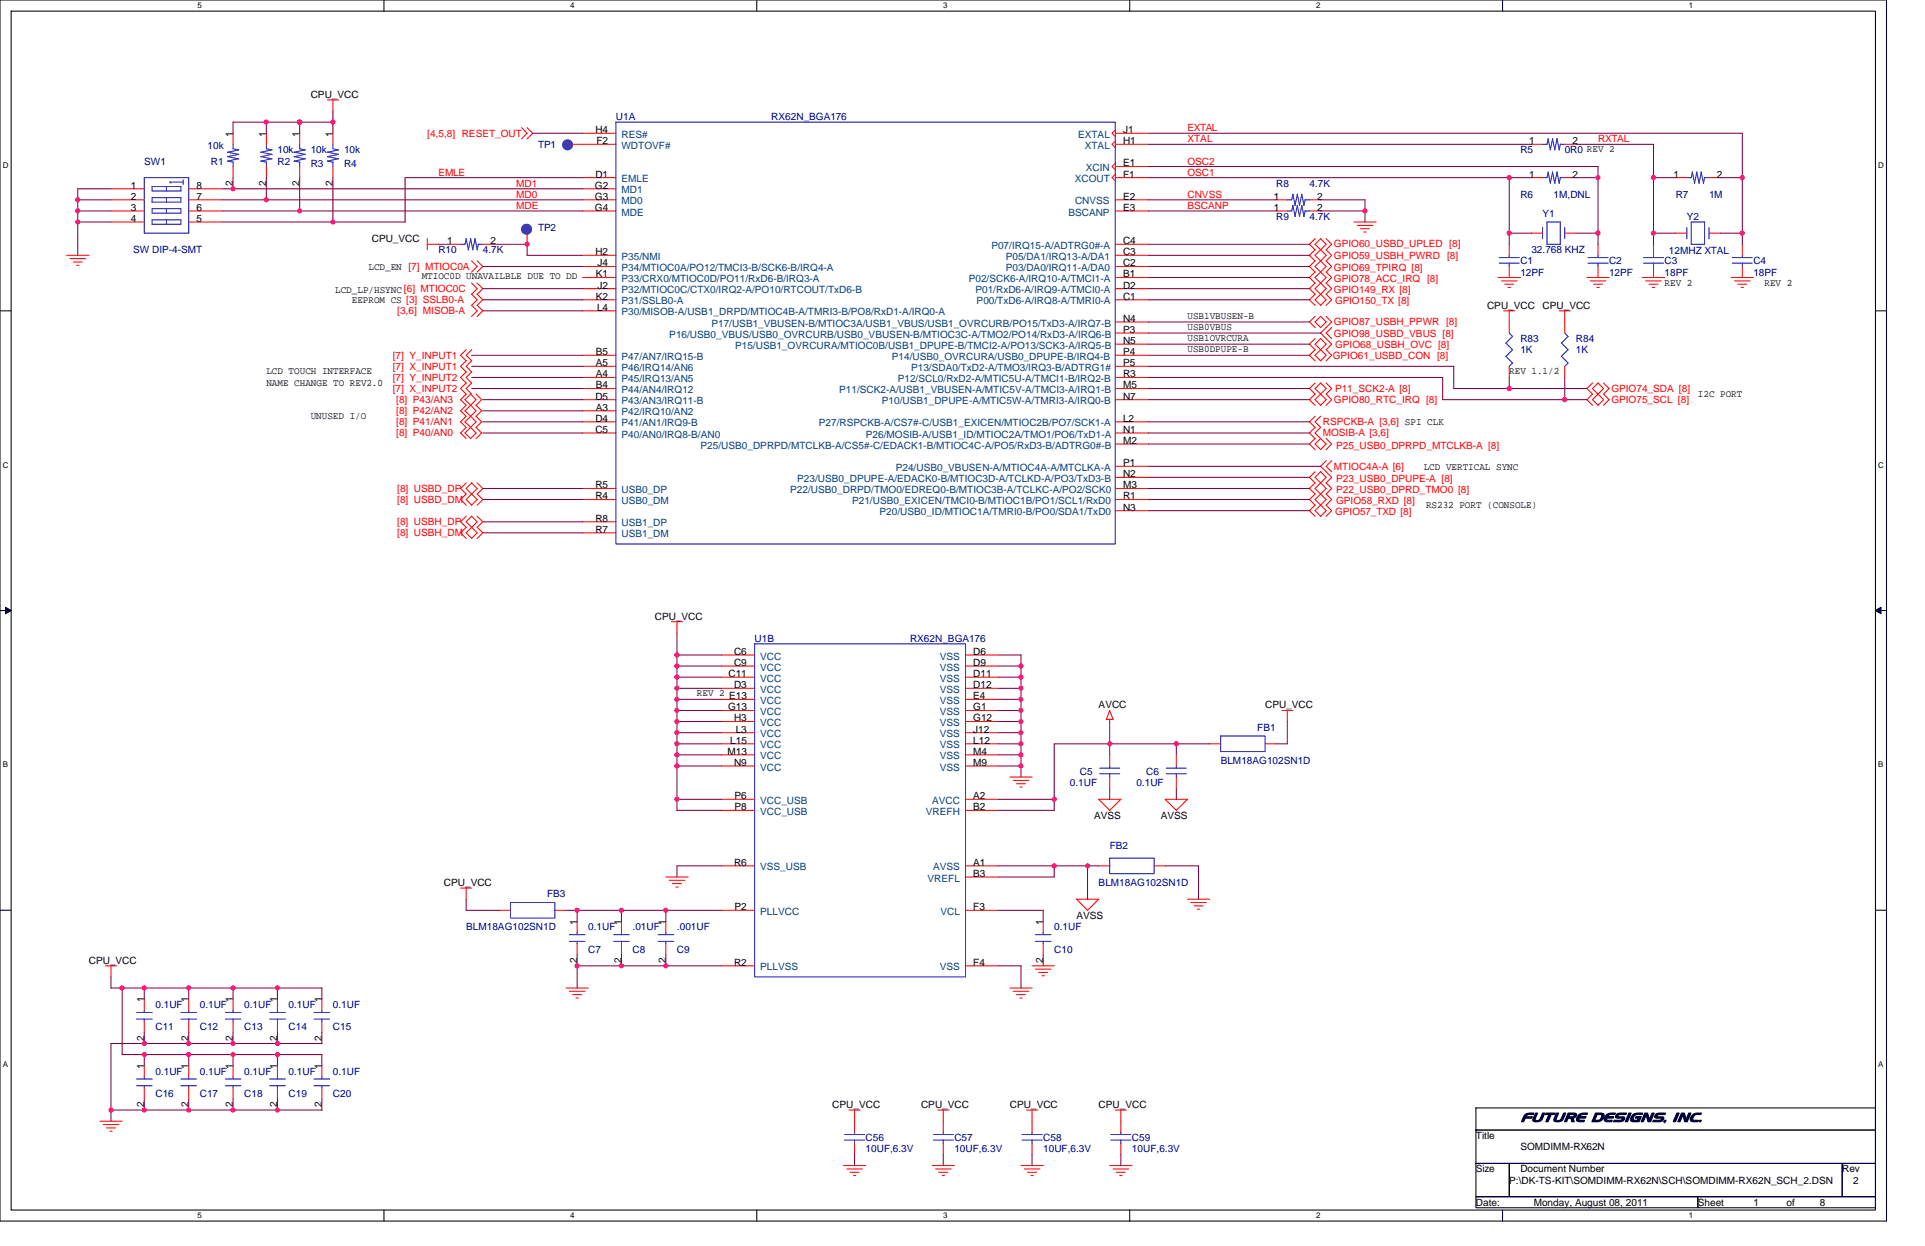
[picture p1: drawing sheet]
<svg xmlns="http://www.w3.org/2000/svg" width="432mm" height="279mm" viewBox="0 0 432 279" stroke-linecap="round" stroke-linejoin="round" font-family="sans-serif">
<path d="M0 0h423.2v273.8h-423.2zM2.5 2.5h418.2v268.8h-418.2z" fill="none" stroke="#000" stroke-width=".23"/>
<g fill="#fff">
<path d="M44.3 .3h1v1.9h-1z"/>
<path d="M44.3 271.6h1v2h-1z"/>
</g>
<path d="M86.1 0v2.5M86.1 271.3v2.5" fill="none" stroke="#000" stroke-width=".23"/>
<g fill="#fff">
<path d="M127.9 .3h1v1.9h-1z"/>
<path d="M127.9 271.6h1v2h-1z"/>
</g>
<path d="M169.8 0v2.5M169.8 271.3v2.5" fill="none" stroke="#000" stroke-width=".23"/>
<g fill="#fff">
<path d="M211.6 .3h1v1.9h-1z"/>
<path d="M211.6 271.6h1v2h-1z"/>
</g>
<path d="M253.4 0v2.5M253.4 271.3v2.5" fill="none" stroke="#000" stroke-width=".23"/>
<g fill="#fff">
<path d="M295.2 .3h1v1.9h-1z"/>
<path d="M295.2 271.6h1v2h-1z"/>
</g>
<path d="M337 0v2.5M337 271.3v2.5" fill="none" stroke="#000" stroke-width=".23"/>
<g fill="#fff">
<path d="M378.8 .3h1v1.9h-1z"/>
<path d="M378.8 271.6h1v2h-1z"/>
<path d="M.6 36.1h1.3v2h-1.3z"/>
<path d="M421.3 36.1h1.3v2h-1.3z"/>
<path d="M.6 103.3h1.3v2h-1.3z"/>
<path d="M421.3 103.3h1.3v2h-1.3z"/>
</g>
<path d="M0 69.7h2.5M420.7 69.7h2.5" fill="none" stroke="#000" stroke-width=".23"/>
<g fill="#fff">
<path d="M.6 170.5h1.2v2h-1.2z"/>
<path d="M421.3 170.5h1.2v2h-1.2z"/>
</g>
<path d="M0 136.9h2.5M420.7 136.9h2.5" fill="none" stroke="#000" stroke-width=".23"/>
<path d="M1.2 136.2l1.3 .7-1.3 .7zM420.7 136.9l1.2-.7v1.4z" fill="#000" stroke="#000" stroke-width=".22"/>
<g fill="#fff">
<path d="M.6 237.7h1.2v2h-1.2z"/>
<path d="M421.3 237.7h1.2v2h-1.2z"/>
</g>
<path d="M0 204.1h2.5M420.7 204.1h2.5M331.1 248.4h89.6v5h-89.6zM331.1 253.4h89.6v7.5h-89.6zM331.1 260.9h7.4v7.5h-7.4zM331.1 268.4h49.8v2.4h-49.8zM338.5 260.9h74.7v7.5h-74.7zM380.9 268.4h39.8v2.4h-39.8zM413.2 260.9h7.5v7.5h-7.5z" fill="none" stroke="#000" stroke-width=".23"/>
<g fill="none" stroke="#f00" stroke-width=".23">
<path d="M52.3 29.9v2.5M52.3 37.3v2.5M59.8 29.9v2.5M59.8 37.3v2.5M67.2 29.9v2.5M67.2 37.3v2.5M73.4 22.4h2.5M74.7 22.4v2.5M74.7 29.9v2.5M74.7 37.3v2.5M117 28.6l1.2 1.3-1.2 1.2M118.2 28.6l1.3 1.3-1.3 1.2"/>
<path d="M128.2 32.4h10M130.7 39.8h7.5M130.7 29.9h7.5M250.2 32.4h7.4M250.2 39.8h7.4M250.2 37.3h7.4M250.2 29.9h7.4M250.2 36.6l-.8 .7 .8 .8M250.2 39.1l-.8 .7 .8 .8M250.2 31.6l-.8 .8 .8 .7M250.2 29.1l-.8 .8 .8 .7M343.5 32.4h2.5"/>
<path d="M343.5 39.8h2.5M351 32.4h2.5M351 39.8h2.5M375.9 39.8h2.5M383.3 39.8h2.5M14.9 57.3h5M15.7 58h3.5M16.4 58.8h2M17.2 59.5h.5M24.9 49.8h7.5M24.9 47.3h7.5M24.9 42.3h7.5"/>
<path d="M24.9 44.8h7.5M42.3 49.8h7.5M42.3 47.3h7.5M42.3 42.3h7.5M42.3 44.8h7.5M95.8 54.8h2.6M95.8 53.5v2.5M100.8 54.8h2.5M105.8 58.5l1.2 1.3-1.2 1.2M107 58.5l1.3 1.3-1.3 1.2M108.3 54.8h2.5M118.2 52.3v2.5"/>
<path d="M130.7 57.3h7.5M130.7 47.3h7.5M130.7 42.3h7.5M130.7 44.8h7.5M130.7 59.8h7.5M250.2 57.3h7.4M250.2 54.8h7.4M250.2 47.3h7.4M250.2 44.8h7.4M250.2 59.8h7.4M286.3 47.3h2.5M286.3 44.8h2.5"/>
<path d="M293.7 47.3h2.5M293.7 44.8h2.5M295 56l-1.3 1.3 1.3 1.2M295 53.5l-1.3 1.3 1.3 1.2M295 58.5l-1.3 1.3 1.3 1.2M296.2 56l1.3 1.3-2.5 2.5 1.2 1.2M296.2 53.5l1.3 1.3-1.3 1.2M296.2 56l-1.2 1.3 2.5 2.5-1.3 1.2M296.2 53.5l-1.2 1.3 1.2 1.2M297.5 56l1.2 1.3-1.2 1.2M297.5 53.5l1.2 1.3-1.2 1.2M297.5 58.5l1.2 1.3-1.2 1.2"/>
<path d="M303.7 49.8h5M304.4 50.5h3.6M305.2 51.3h2M305.9 52h.6M338.5 54.8v2.5M338.5 59.8v2.4M343.5 52.3h2.5M351 52.3h2.5M358.5 54.8v2.5M358.5 59.8v2.4M370.9 54.8v2.5M370.9 59.8v2.4"/>
<path d="M375.9 52.3h2.5M383.3 52.3h2.5M390.8 54.8v2.5M390.8 59.8v2.4M104.6 78.4l-1.3 1.3 1.3 1.2M105.8 68.4l1.2 1.3-1.2 1.3M105.8 63.5l1.2 1.2-1.2 1.3M105.8 66l1.2 1.2-1.2 1.3M105.8 78.4l-1.2 1.3 1.2 1.2M107 68.4l1.3 1.3-1.3 1.3M107 63.5l1.3 1.2-1.3 1.3M107 66l1.3 1.2-1.3 1.3"/>
<path d="M130.7 62.2h7.5M130.7 69.7h7.5M130.7 79.7h7.5M130.7 67.2h7.5M130.7 64.7h7.5M250.2 62.2h7.4M250.2 79.7h7.4M250.2 67.2h7.4M250.2 64.7h7.4M250.2 72.2h7.4M250.2 77.2h7.4M250.2 74.7h7.4"/>
<path d="M295 61l-1.3 1.2 1.3 1.3-1.3 1.2 1.3 1.3M295 66l-1.3 1.2 1.3 1.3M295 70.9l-1.3 1.3 1.3 1.3M295 75.9l-1.3 1.3 1.3 1.2M295 78.4l-1.3 1.3 1.3 1.2M296.2 61l1.3 1.2-2.5 2.5 2.5 2.5-1.3 1.3M296.2 75.9l1.3 1.3-2.5 2.5 1.2 1.2M296.2 70.9l1.3 1.3-1.3 1.3M296.2 61l-1.2 1.2 2.5 2.5-2.5 2.5 1.2 1.3M296.2 75.9l-1.2 1.3 2.5 2.5-1.3 1.2M296.2 70.9l-1.2 1.3 1.2 1.3M297.5 61l1.2 1.2-1.2 1.3 1.2 1.2-1.2 1.3"/>
<path d="M297.5 66l1.2 1.2-1.2 1.3M297.5 75.9l1.2 1.3-1.2 1.2M297.5 70.9l1.2 1.3-1.2 1.3M297.5 78.4l1.2 1.3-1.2 1.2M297.5 73.4l-1.3 1.3 1.3 1.2M298.7 73.4l-1.2 1.3 1.2 1.2M336 62.2h5.1M336.8 63h3.5M337.3 69.7h2.5M337.5 63.7h2M338.3 64.5h.5M338.5 69.7v5"/>
<path d="M349.7 69.7h2.6M351 69.7v5M356 62.2h5M356.7 63h3.5M357.4 63.7h2.1M358.2 64.5h.5M368.4 62.2h5M369.1 63h3.6M369.9 63.7h2M370.6 64.5h.6M388.3 62.2h5M389.1 63h3.5"/>
<path d="M389.8 63.7h2M390.6 64.5h.5M103.3 97.1l1.3 1.2M103.3 94.6l1.3 1.2-1.3 1.3M103.3 92.1l1.3 1.2-1.3 1.3M103.3 89.6l1.3 1.3-1.3 1.2M104.3 94.6l1.3 1.2M104.3 92.1l1.3 1.2M104.3 89.6l1.3 1.3M104.6 85.9l-1.3 1.2 1.3 1.3-1.3 1.2M104.6 83.4l-1.3 1.2 1.3 1.3M104.6 80.9l-1.3 1.2 1.3 1.3"/>
<path d="M105.5 95.8l1.3 1.3-1.3 1.3-1.2-1.3M105.5 93.3l1.3 1.3-1.3 1.3M105.5 90.8l1.3 1.3-2.5 2.5M105.5 88.3l1.3 1.3-1.3 1.3M105.6 95.8l-1.3 1.3M105.6 90.9l-1.3 1.2M105.6 88.4l-1.3 1.2M105.8 83.4l-1.2 1.2 1.2 1.3M105.8 85.9l-1.2 1.2 1.2 1.3M105.8 80.9l-1.2 1.2 1.2 1.3M106.8 93.3l1.2 1.3-1.2 1.2 1.2 1.3-1.2 1.3M106.8 90.8l1.2 1.3-1.2 1.3"/>
<path d="M106.8 88.3l1.2 1.3-1.2 1.3M130.7 92.1h7.5M130.7 84.6h7.5M130.7 82.1h7.5M130.7 87.1h7.5M130.7 97.1h7.5M130.7 94.6h7.5M130.7 89.6h7.5M250.2 84.6h7.4M250.2 82.1h7.4M250.2 87.1h7.4M250.2 97.1h7.4"/>
<path d="M250.2 94.6h7.4M250.2 89.6h7.4M250.2 99.6h7.4M295 93.3l-1.3 1.3 1.3 1.2-1.3 1.3 1.3 1.3M295 85.9l-1.3 1.2 1.3 1.3M295 98.3l-1.3 1.3 1.3 1.2M295 88.3l-1.3 1.3 1.3 1.3M296.2 85.9l1.3 1.2-2.5 2.5 1.2 1.3M296.2 98.3l1.3 1.3-1.3 1.2M296.2 93.3l-1.2 1.3 1.2 1.2-1.2 1.3 1.2 1.3M296.2 85.9l-1.2 1.2 2.5 2.5-1.3 1.3M296.2 98.3l-1.2 1.3 1.2 1.2"/>
<path d="M297.5 85.9l1.2 1.2-1.2 1.3M297.5 98.3l1.2 1.3-1.2 1.2M297.5 88.3l1.2 1.3-1.2 1.3M338.5 82.1v2.5M351 82.1v2.5M357.2 88.3l-1.2 1.3 1.2 1.3M357.2 85.9l-1.2 1.2 1.2 1.3M358.4 85.9l1.3 1.2-2.5 2.5 1.3 1.3M358.5 85.9l-1.3 1.2 2.5 2.5-1.3 1.3M359.7 88.3l1.2 1.3-1.2 1.3M359.7 85.9l1.2 1.2-1.2 1.3M104.6 108.3l-1.3 1.2 1.3 1.3"/>
<path d="M104.6 115.7l-1.3 1.3 1.3 1.3M104.6 110.8l-1.3 1.2 1.3 1.3M104.6 118.2l-1.3 1.3 1.3 1.3M105.8 108.3l1.2 1.2-2.4 2.5 1.2 1.3M105.8 110.8l1.2 1.2-1.2 1.3M105.8 115.7l1.2 1.3-1.2 1.3M105.8 108.3l-1.2 1.2 1.2 1.3M105.8 115.7l-1.2 1.3 2.4 2.5-1.2 1.3M105.8 118.2l-1.2 1.3 1.2 1.3M107 108.3l1.3 1.2-1.3 1.3M107 110.8l1.3 1.2-1.3 1.3M107 115.7l1.3 1.3-1.3 1.3"/>
<path d="M107 118.2l1.3 1.3-1.3 1.3M130.7 109.5h7.5M130.7 112h7.5M130.7 119.5h7.5M130.7 117h7.5M250.2 109.5h7.4M250.2 107h7.4M250.2 114.5h7.4M250.2 104.6h7.4M250.2 112h7.4M295 105.8l-1.3 1.2 1.3 1.3-1.3 1.2 1.3 1.3M295 110.8l-1.3 1.2 1.3 1.3"/>
<path d="M295 113.2l-1.3 1.3 1.3 1.3M296.2 105.8l1.3 1.2-2.5 2.5 1.2 1.3M296.2 110.8l1.3 1.2-2.5 2.5 1.2 1.3M296.2 105.8l-1.2 1.2 2.5 2.5-1.3 1.3M296.2 110.8l-1.2 1.2 2.5 2.5-1.3 1.3M297.5 110.8l1.2 1.2-1.2 1.3M297.5 105.8l1.2 1.2-1.2 1.3 1.2 1.2-1.2 1.3M297.5 113.2l1.2 1.3-1.2 1.3M297.5 103.3l-1.3 1.3 1.3 1.2M298.7 103.3l-1.2 1.3 1.2 1.2M150.6 139.4h2.5M151.8 139.4v2.5"/>
<path d="M161.8 159.3h7.5M161.8 146.9h7.5M161.8 149.4h7.5M161.8 151.8h7.5M161.8 154.3h7.5M161.8 156.8h7.5M216.6 159.3h7.4M216.6 146.9h7.4M216.6 149.4h7.4M216.6 151.8h7.4M216.6 154.3h7.4M216.6 156.8h7.4"/>
<path d="M248.9 159.3l.8 2M248.9 159.3l-.7 2M287.5 159.3h2.5M288.8 159.3v2.5M161.8 179.2h7.5M161.8 166.8h7.5M161.8 161.8h7.5M161.8 164.3h7.5M161.8 169.3h7.5M161.8 171.8h7.5M216.6 179.2h7.4M216.6 166.8h7.4"/>
<path d="M216.6 161.8h7.4M216.6 164.3h7.4M216.6 169.3h7.4M216.6 171.8h7.4M226.5 174.2h5M227.3 175h3.5M228 175.7h2M228.8 176.5h.5M246.4 179.2h5M246.4 179.2l2.5 2.5M248.2 161.3h1.5M248.9 161.3v.5"/>
<path d="M248.9 169.3v2.5M248.9 174.2v2.5M251.4 179.2l-2.5 2.5M261.3 179.2h5.1l-2.5 2.5M261.4 179.2l2.5 2.5M263.9 169.3v2.5M263.9 174.2v2.5M271.3 166.8h2.5M283.8 166.8h2.5M103.3 199.1h2.5M104.6 199.1v2.6M149.4 196.7h5"/>
<path d="M150.1 197.4h3.5M150.8 198.1h2M151.6 198.9h.5M161.8 194.2h7.5M161.8 181.7h7.5M216.6 196.7h7.4M216.6 194.2h7.4M216.6 181.7h7.4M246.4 194.2h2.5M258.9 194.2h2.5M23.7 216.6h2.5M24.9 216.6v2.5"/>
<path d="M112 204.1h2.5M124.5 204.1h2.5M129.5 206.6v2.5M129.5 211.6v2.5M139.4 206.6v2.5M139.4 211.6v2.5M149.4 206.6v2.5M149.4 211.6v2.5M161.8 216.6h7.5M161.8 204.1h7.5M216.6 216.6h7.4M216.6 204.1h7.4"/>
<path d="M231.5 216.6h5M232.2 217.3h3.6M233 218.1h2M233.7 218.8h.6M234 206.6v2.5M234 211.6v2.5M241.4 201.6l2.5 2.5M241.5 201.6h5l-2.6 2.6M266.4 201.6h5M267.1 202.4h3.5M267.8 203.1h2M268.6 203.9h.5"/>
<path d="M32.4 224v2.5M32.4 229v2.5M32.4 239v2.5M42.3 224v2.5M42.3 229v2.5M42.3 239v2.5M52.3 224v2.5M52.3 229v2.5M52.3 239v2.5M62.2 224v2.5M62.2 229v2.5M62.2 239v2.5"/>
<path d="M72.2 224v2.5M72.2 229v2.5M72.2 239v2.5M127 221.6h5M127.7 222.3h3.5M128.4 223h2.1M129.2 223.8h.5M226.5 221.6h5M227.3 222.3h3.5M228 223h2M228.8 223.8h.5M22.4 251.4h5"/>
<path d="M23.2 252.2h3.5M23.9 252.9h2M24.7 253.7h.5M32.4 243.9v2.5M42.3 243.9v2.5M52.3 243.9v2.5M62.2 243.9v2.5M72.2 243.9v2.5M190.4 248.9h2.5M191.7 248.9v5M191.7 256.4v2.5M210.4 248.9h2.5"/>
<path d="M211.6 248.9v5M211.6 256.4v2.5M230.3 248.9h2.5M231.5 256.4v2.5M231.5 248.9v5M250.2 248.9h2.5M251.4 248.9v5M251.4 256.4v2.5M189.2 261.4h5M189.9 262.1h3.5M190.7 262.9h2M191.4 263.6h.5"/>
<path d="M209.1 261.4h5M209.8 262.1h3.6M210.6 262.9h2M211.3 263.6h.6M229 261.4h5M229.8 262.1h3.5M230.5 262.9h2M231.2 263.6h.6M248.9 261.4h5M249.7 262.1h3.5M250.4 262.9h2M251.2 263.6h.5"/>
</g>
<g fill="none" stroke="#00f" stroke-width=".23">
<path d="M51 34.1l2.6 .5M51 35.1l2.6 .5-2.6 .5 1.3 .3M52.3 32.3v1.1l1.3 .2M52.3 36.3v1M53.5 33.6l-2.5 .5M53.5 34.6l-2.5 .5M58.5 34.1l2.5 .5M58.5 35.1l2.5 .5-2.5 .5 1.3 .2v1M59.8 32.3v1.1l1.2 .2M61 33.6l-2.5 .5M61 34.6l-2.5 .5M66 34.1l2.5 .5"/>
<path d="M66 36.1l1.2 .2v1M66 35.1l2.5 .5-2.5 .5M67.2 32.3v1.1l1.3 .2M68.5 33.6l-2.5 .5M68.5 34.6l-2.5 .5M73.4 34.1l2.5 .5M73.4 36.1l1.3 .2v1M73.4 35.1l2.5 .5-2.5 .5M74.7 32.3v1.1l1.2 .2M75.9 33.6l-2.5 .5M75.9 34.6l-2.5 .5M138.2 27.4h112v94.6h-112z"/>
<path d="M347.3 31.1l.5 2.5M347.3 38.6l.5 2.5M347.3 31.1l-.3 1.3h-1M347.3 38.6l-.3 1.2h-1M348.3 31.1l.5 2.5M348.3 38.6l.4 2.5 .6-2.5 .5 2.5 .2-1.3M348.3 31.1l-.6 2.5M348.3 38.6l-.6 2.5M349.2 31.1l.6 2.5M349.3 31.1l-.6 2.5M350 32.4h1M350 39.8h1"/>
<path d="M350 32.3l-.3 1.3M379.6 38.6l.5 2.5M379.6 38.6l-.2 1.2h-1M382.3 39.8h1M382.4 39.8l-.3 1.3-.5-2.5-.5 2.5-.5-2.5-.5 2.5M32.4 52.3h9.9v-12.5h-9.9v12.5M34.1 41.8v1h6.5v-1h-6.5M34.1 44.3h6.5v1h-6.5zM34.1 46.8h6.5v1M34.1 49.3h6.5v1h-6.5zM34.1 46.8v1h6.5M37.3 41.8v1"/>
<path d="M37.3 44.3v1M37.3 46.8v1M37.3 49.3v1M41.1 40.3v1.1M41.1 40.8h-3l.2 .3M104.6 53.5l.5 2.5M104.6 53.5l-.3 1.3h-1M105.6 53.5l-.5 2.5M106.6 53.5l.4 2.5 .3-1.2M106.6 53.5l-.6 2.5-.4-2.5M107.3 54.8h1M290 46.1l.5 2.5"/>
<path d="M290 43.6l.5 2.5M290 46l-.2 1.3h-1.1M290 43.5l-.2 1.3h-1.1M291 46.1l.5 2.5 .5-2.6 .5 2.6 .3-1.3M291 43.6l.5 2.5M291 46l-.5 2.6M291 43.5l-.5 2.6M292 43.6l.5 2.5M292 43.5l-.5 2.6M292.7 47.3h1M292.7 44.8h1M292.8 44.8l-.3 1.3"/>
<path d="M336.3 59h4.5M336.3 57.8h4.5M338.5 57.3v.5M338.5 59v.8M346 51v2.5M350 49.8h-3v5h3M350 49.8v5M351 51v2.5M356.2 59h4.5M356.2 57.8h4.5M358.5 57.3v.5M358.5 59v.8"/>
<path d="M368.7 59h4.5M368.7 57.8h4.5M370.9 57.3v.5M370.9 59v.8M378.4 51v2.6M382.4 49.8h-3v5h3M382.4 49.8v5M383.3 51v2.6M388.6 59h4.5M388.6 57.8h4.5M390.8 57.3v.5M390.8 59v.8"/>
<path d="M337.8 76.9l1.5 1.5M337.8 79.9l1.5 1.5M338.5 74.7l.8 .8M339.3 75.4l-1.5 1.5M339.3 78.4l-1.5 1.5M350.2 76.9l1.5 1.5M350.2 79.9l1.5 1.5-.7 .8M351 74.7l.7 .8M351.7 75.4l-1.5 1.5M351.7 78.4l-1.5 1.5M339.3 81.4l-.8 .8M169.3 144.4h47.3v74.7h-47.3z"/>
<path d="M246.7 173.5h4.5M246.7 172.3h4.5M248.9 171.8v.5M248.9 173.5v.7M261.6 173.5h4.5M261.6 172.3h4.5M263.9 171.8v.5M263.9 173.5v.7M273.8 165h10v3.5h-10zM248.9 192.4h10v3.5h-10zM114.5 202.4h10v3.5h-10zM127.7 209.6h3.5"/>
<path d="M127.7 211.1h3.5M129.5 209.1v.5M129.5 211.1v.5M137.7 209.6h3.5M137.7 211.1h3.5M139.4 209.1v.5M139.4 211.1v.5M147.6 209.6h3.5M147.6 211.1h3.5M149.4 209.1v.5M149.4 211.1v.5M232.2 209.6h3.6"/>
<path d="M232.2 211.1h3.6M234 209.1v.5M234 211.1v.5M30.6 227h3.5M30.6 228.5h3.5M32.4 226.5v.5M32.4 228.5v.5M40.6 227h3.5M40.6 228.5h3.5M42.3 226.5v.5M42.3 228.5v.5M50.5 227h3.5"/>
<path d="M50.5 228.5h3.5M52.3 226.5v.5M52.3 228.5v.5M60.5 227h3.5M60.5 228.5h3.5M62.2 226.5v.5M62.2 228.5v.5M70.4 227h3.6M70.4 228.5h3.6M72.2 226.5v.5M72.2 228.5v.5M30.6 242h3.5"/>
<path d="M30.6 243.5h3.5M32.4 241.4v.6M32.4 243.4v.5M40.6 242h3.5M40.6 243.5h3.5M42.3 241.4v.6M42.3 243.4v.5M50.5 242h3.5M50.5 243.5h3.5M52.3 241.4v.6M52.3 243.4v.5M60.5 242h3.5"/>
<path d="M60.5 243.5h3.5M62.2 241.4v.6M62.2 243.4v.5M70.4 242h3.6M70.4 243.5h3.6M72.2 241.4v.6M72.2 243.4v.5M189.4 255.7h4.5M189.4 254.4h4.5M191.7 253.9v.5M191.7 255.6v.8M209.4 255.7h4.4"/>
<path d="M209.4 254.4h4.4M211.6 253.9v.5M211.6 255.6v.8M229.3 255.7h4.5M229.3 254.4h4.5M231.5 253.9v.5M231.5 255.6v.8M249.2 255.7h4.5M249.2 254.4h4.5M251.4 253.9v.5M251.4 255.6v.8"/>
</g>
<g fill="#00f" stroke="#00f" stroke-width=".74">
<circle cx="118.1" cy="51.4" r=".86"/>
<circle cx="127.3" cy="32.5" r=".86"/>
</g>
<g fill="none" stroke="#800040" stroke-width=".23">
<path d="M52.3 39.8v2.6M59.8 39.8v5M59.8 27.4v2.5M67.2 39.8v7.5M67.2 27.4v2.5M74.7 39.8v10M74.7 24.9v5M74.7 27.4h-22.4v2.5M119.5 29.9h11.2M130.7 39.8h-39.8v10M257.6 37.3h100.9M257.6 32.4h85.9"/>
<path d="M257.6 29.9h133.2M338.5 39.8v15M343.5 39.8h-85.9M353.5 32.4h17.4v22.4M353.5 39.8h5M358.5 37.3v17.5M370.9 39.8h5M385.8 39.8h5M390.8 29.9v24.9M17.4 49.8h7.5M17.4 47.3h7.5M17.4 44.8h7.5"/>
<path d="M24.9 42.3h-7.5v15M90.9 49.8h-41.1M98.3 54.8h2.5M108.3 59.8h22.4M110.8 54.8h7.5M118.2 54.8v2.5h12.5M130.7 47.3h-80.9M130.7 42.3h-80.9M130.7 44.8h-80.9M257.6 47.3h28.7M257.6 54.8h36.2M257.6 44.8h28.7"/>
<path d="M257.6 59.8h36.2M257.6 57.3h36.2M296.2 44.8h10v5M296.2 47.3h10M338.5 52.3h5M353.5 52.3h5M370.9 52.3h5M385.8 52.3h5M105.8 79.7h24.9M108.3 67.2h22.4M108.3 64.7h22.4M108.3 69.7h22.4"/>
<path d="M257.6 64.7h36.2M257.6 67.2h36.2M257.6 74.7h38.6M257.6 79.7h36.2M257.6 62.2h36.2M257.6 77.2h36.2M257.6 72.2h36.2M105.8 87.1h24.9M105.8 84.6h24.9M105.8 82.1h24.9M108.3 97.1h22.4M108.3 94.6h22.4"/>
<path d="M108.3 92.1h22.4M108.3 89.6h22.4M257.6 84.6h66v5M257.6 99.6h36.2M257.6 97.1h36.2M257.6 87.1h36.2M257.6 89.6h36.2M257.6 94.6h36.2M257.6 82.1h68.5v5h29.9M323.6 89.6h32.4M338.5 84.6v2.5M351 84.6v5"/>
<path d="M108.3 112h22.4M108.3 119.5h22.4M108.3 117h22.4M108.3 109.5h22.4M257.6 112h36.2M257.6 104.6h38.6M257.6 109.5h36.2M257.6 107h36.2M257.6 114.5h36.2M151.8 146.9h10M151.8 159.3h10M151.8 156.8h10"/>
<path d="M151.8 141.9v39.8M151.8 151.8h10M151.8 149.4h10M151.8 154.3h10M224 149.4h5M224 159.3h5M224 156.8h5M224 151.8h5M224 146.9h5v27.4M224 154.3h5M151.8 171.8h10M151.8 166.8h10"/>
<path d="M151.8 179.2h10M151.8 164.3h10M151.8 161.8h10M151.8 169.3h10M224 166.8h5M224 169.3h5M224 179.2h12.5M224 164.3h5M224 171.8h5M224 161.8h5M248.9 161.8v7.5M248.9 176.7v2.6"/>
<path d="M263.9 166.8v2.5M263.9 176.7v2.6M271.4 166.8h-34.9v14.9M286.3 166.8h2.5M288.8 161.8v5M151.8 181.7h10M161.8 194.2h-10v2.5M224 181.7h12.5M224 194.2h22.5M236.5 194.2v2.5h-12.5M243.9 194.2v7.5M261.4 194.2h7.4v7.5"/>
<path d="M24.9 219.1v2.5h47.3M104.6 201.6v2.6M104.6 204.1h7.4M127 204.1h34.8M129.5 216.6h32.3M129.5 204.1v2.5M129.5 214.1v7.5M139.4 204.1v2.5M139.4 214.1v2.5M149.4 214.1v2.5M149.4 204.1v2.5M224 204.1h10v2.5"/>
<path d="M224 216.6h5v5M234 214.1v2.5M27.4 221.6v14.9h44.8M32.4 231.5v2.5M32.4 236.5v2.5M32.4 221.6v2.4M42.3 236.5v2.5M42.3 231.5v2.5M42.3 221.6v2.4M52.3 221.6v2.4M52.3 236.5v2.5M52.3 231.5v2.5"/>
<path d="M62.2 221.6v2.4M62.2 236.5v2.5M62.2 231.5v2.5M72.2 236.5v2.5M72.2 221.6v2.4M72.2 231.5v2.5M72.2 234h-47.3v17.4M24.9 248.9h47.3M32.4 246.4v2.5M42.3 246.4v2.5M52.3 246.4v2.5M62.2 246.4v2.5"/>
<path d="M72.2 246.4v2.5M191.7 258.9v2.5M211.6 258.9v2.5M231.5 258.9v2.5M251.4 258.9v2.5"/>
</g>
<g fill="#f0f" stroke="#f0f" stroke-width=".23">
<circle cx="52.3" cy="248.9" r=".49"/>
<circle cx="27.4" cy="221.5" r=".49"/>
<circle cx="248.9" cy="166.8" r=".49"/>
<circle cx="263.9" cy="166.8" r=".49"/>
<circle cx="151.8" cy="146.9" r=".49"/>
<circle cx="151.8" cy="149.3" r=".49"/>
<circle cx="151.8" cy="156.8" r=".49"/>
<circle cx="229" cy="149.3" r=".49"/>
<circle cx="243.9" cy="194.2" r=".49"/>
<circle cx="236.5" cy="194.2" r=".49"/>
<circle cx="129.4" cy="204.1" r=".49"/>
<circle cx="149.4" cy="204.1" r=".49"/>
<circle cx="139.4" cy="204.1" r=".49"/>
<circle cx="17.4" cy="44.8" r=".49"/>
<circle cx="306.2" cy="47.3" r=".49"/>
<circle cx="151.8" cy="154.3" r=".49"/>
<circle cx="151.8" cy="169.3" r=".49"/>
<circle cx="236.5" cy="179.2" r=".49"/>
<circle cx="229" cy="154.3" r=".49"/>
<circle cx="229" cy="164.3" r=".49"/>
<circle cx="52.3" cy="236.5" r=".49"/>
<circle cx="62.2" cy="221.5" r=".49"/>
<circle cx="229" cy="171.7" r=".49"/>
<circle cx="370.9" cy="52.3" r=".49"/>
<circle cx="229" cy="159.3" r=".49"/>
<circle cx="149.4" cy="216.6" r=".49"/>
<circle cx="229" cy="169.3" r=".49"/>
<circle cx="370.9" cy="39.8" r=".49"/>
<circle cx="229" cy="161.8" r=".49"/>
<circle cx="24.9" cy="248.9" r=".49"/>
<circle cx="229" cy="151.8" r=".49"/>
<circle cx="62.2" cy="234" r=".49"/>
<circle cx="17.4" cy="47.3" r=".49"/>
<circle cx="17.4" cy="49.8" r=".49"/>
<circle cx="32.4" cy="248.9" r=".49"/>
<circle cx="42.3" cy="248.9" r=".49"/>
<circle cx="52.3" cy="234" r=".49"/>
<circle cx="42.3" cy="234" r=".49"/>
<circle cx="229" cy="166.8" r=".49"/>
<circle cx="62.2" cy="248.9" r=".49"/>
<circle cx="229" cy="156.8" r=".49"/>
<circle cx="129.4" cy="216.6" r=".49"/>
<circle cx="139.4" cy="216.6" r=".49"/>
<circle cx="32.4" cy="234" r=".49"/>
<circle cx="358.4" cy="52.3" r=".49"/>
<circle cx="151.8" cy="159.3" r=".49"/>
<circle cx="67.2" cy="27.4" r=".49"/>
<circle cx="74.7" cy="27.4" r=".49"/>
<circle cx="42.3" cy="221.5" r=".49"/>
<circle cx="42.3" cy="236.5" r=".49"/>
<circle cx="62.2" cy="236.5" r=".49"/>
<circle cx="151.8" cy="171.7" r=".49"/>
<circle cx="151.8" cy="179.2" r=".49"/>
<circle cx="151.8" cy="151.8" r=".5"/>
<circle cx="151.8" cy="161.8" r=".49"/>
<circle cx="151.8" cy="164.3" r=".5"/>
<circle cx="59.7" cy="27.4" r=".49"/>
<circle cx="32.4" cy="221.5" r=".49"/>
<circle cx="151.8" cy="166.8" r=".49"/>
<circle cx="32.4" cy="236.5" r=".49"/>
<circle cx="52.3" cy="221.5" r=".49"/>
<circle cx="59.7" cy="44.8" r=".49"/>
<circle cx="390.8" cy="39.8" r=".49"/>
<circle cx="74.7" cy="49.8" r=".49"/>
<circle cx="118.2" cy="54.8" r=".49"/>
<circle cx="390.8" cy="52.3" r=".49"/>
<circle cx="52.3" cy="42.3" r=".49"/>
<circle cx="351" cy="89.6" r=".5"/>
<circle cx="338.5" cy="39.8" r=".5"/>
<circle cx="338.5" cy="52.3" r=".5"/>
<circle cx="358.4" cy="39.8" r=".49"/>
<circle cx="67.2" cy="47.3" r=".49"/>
<circle cx="338.5" cy="87.1" r=".49"/>
</g>
<text font-size="3" x="341" y="251.5">FUTURE DESIGNS, INC.</text>
<g font-size="2.2">
<text x="69.7" y="21.9">CPU_VCC</text>
<text x="133.5" y="29.9">H4</text>
<text x="251.9" y="29.9">J1</text>
<text x="52.3" y="30.6" transform="rotate(-90 52.3 30.6)">1</text>
<text x="59.7" y="30.6" transform="rotate(-90 59.7 30.6)">1</text>
<text x="67.2" y="30.6" transform="rotate(-90 67.2 30.6)">1</text>
<text x="74.7" y="30.6" transform="rotate(-90 74.7 30.6)">1</text>
<text x="133.8" y="32.3">F2</text>
<text x="251.9" y="32.3">H1</text>
<text x="343" y="32.3">1</text>
<text x="352.7" y="32.3">2</text>
<text x="52.3" y="41.7" transform="rotate(-90 52.3 41.7)">2</text>
<text x="59.7" y="41.7" transform="rotate(-90 59.7 41.7)">2</text>
<text x="67.2" y="41.7" transform="rotate(-90 67.2 41.7)">2</text>
<text x="74.7" y="41.7" transform="rotate(-90 74.7 41.7)">2</text>
<text x="133.5" y="39.8">D1</text>
<text x="251.9" y="37.3">E1</text>
<text x="251.9" y="39.8">F1</text>
<text x="343" y="39.8">1</text>
<text x="352.7" y="39.8">2</text>
<text x="375.4" y="39.8">1</text>
<text x="385.1" y="39.8">2</text>
<text x="29.4" y="42.3">1</text>
<text x="29.4" y="44.8">2</text>
<text x="29.4" y="47.3">3</text>
<text x="44.1" y="42.3">8</text>
<text x="44.1" y="44.8">7</text>
<text x="44.1" y="47.3">6</text>
<text x="133.4" y="42.3">G2</text>
<text x="133.4" y="44.8">G3</text>
<text x="133.4" y="47.3">G4</text>
<text x="251.9" y="44.8">E2</text>
<text x="251.9" y="47.3">E3</text>
<text x="285.8" y="47.3">1</text>
<text x="285.8" y="44.8">1</text>
<text x="295.5" y="47.3">2</text>
<text x="295.5" y="44.8">2</text>
<text x="29.4" y="49.8">4</text>
<text x="44.1" y="49.8">5</text>
<text x="83.4" y="54.3">CPU_VCC</text>
<text x="100.3" y="54.8">1</text>
<text x="110" y="54.8">2</text>
<text x="133.5" y="57.2">H2</text>
<text x="134" y="59.7">J4</text>
<text x="251.9" y="59.7">C2</text>
<text x="251.9" y="57.2">C3</text>
<text x="251.9" y="54.8">C4</text>
<text x="75.2" y="65.8">LCD_LP/HSYNC [6] MTIOC0C</text>
<text x="82.7" y="60.6">LCD_EN [7] MTIOC0A</text>
<text x="94.6" y="62.5">MTIOC0D UNAVAILBLE DUE TO DD</text>
<text x="133.7" y="62.2">K1</text>
<text x="134" y="64.7">J2</text>
<text x="251.9" y="62.2">B1</text>
<text x="251.9" y="64.7">D2</text>
<text x="373.4" y="64">REV 2</text>
<text x="395.8" y="64">REV 2</text>
<text x="78.9" y="68">EEPROM CS [3] SSLB0-A</text>
<text x="133.7" y="67.2">K2</text>
<text x="133.9" y="69.7">L4</text>
<text x="251.9" y="67.2">C1</text>
<text x="266.4" y="71.5">USB1VBUSEN-B</text>
<text x="333.6" y="69.3">CPU_VCC</text>
<text x="346" y="69.3">CPU_VCC</text>
<text x="251.9" y="72.2">N4</text>
<text x="251.9" y="77.2">N5</text>
<text x="251.9" y="74.7">P3</text>
<text x="266.4" y="76.5">USB1OVRCURA</text>
<text x="266.4" y="74">USB0VBUS</text>
<text x="59.8" y="83.9">LCD TOUCH INTERFACE</text>
<text x="133.7" y="82.1">A5</text>
<text x="133.7" y="79.7">B5</text>
<text x="251.9" y="79.7">P4</text>
<text x="251.9" y="82.1">P5</text>
<text x="266.4" y="79">USB0DPUPE-B</text>
<text x="338.5" y="83.9">REV 1.1/2</text>
<text x="59.8" y="86.4">NAME CHANGE TO REV2.0</text>
<text x="133.5" y="89.6">D5</text>
<text x="133.7" y="84.6">A4</text>
<text x="133.7" y="87.1">B4</text>
<text x="251.9" y="87.1">M5</text>
<text x="251.9" y="89.6">N7</text>
<text x="251.9" y="84.6">R3</text>
<text x="380.9" y="88.9">I2C PORT</text>
<text x="69.7" y="93.9">UNUSED I/O</text>
<text x="133.5" y="94.6">D4</text>
<text x="133.7" y="92.1">A3</text>
<text x="251.9" y="94.6">L2</text>
<text x="133.5" y="97.1">C5</text>
<text x="251.9" y="97.1">N1</text>
<text x="251.9" y="99.5">M2</text>
<text x="251.9" y="107">N2</text>
<text x="251.9" y="104.5">P1</text>
<text x="319.4" y="105.4">LCD VERTICAL SYNC</text>
<text x="133.5" y="112">R4</text>
<text x="133.5" y="109.5">R5</text>
<text x="251.9" y="109.5">M3</text>
<text x="251.9" y="112">R1</text>
<text x="319.9" y="113.8">RS232 PORT (CONSOLE)</text>
<text x="133.5" y="119.5">R7</text>
<text x="133.5" y="117">R8</text>
<text x="251.9" y="114.5">N3</text>
<text x="146.9" y="138.9">CPU_VCC</text>
<text x="164.7" y="146.9">C6</text>
<text x="164.7" y="149.3">C9</text>
<text x="218.3" y="146.9">D6</text>
<text x="218.3" y="149.3">D9</text>
<text x="163.4" y="151.8">C11</text>
<text x="164.7" y="154.3">D3</text>
<text x="218.3" y="151.8">D11</text>
<text x="218.3" y="154.3">D12</text>
<text x="156.3" y="156.1">REV 2</text>
<text x="163.3" y="159.3">G13</text>
<text x="163.5" y="156.8">E13</text>
<text x="164.7" y="161.8">H3</text>
<text x="218.3" y="156.8">E4</text>
<text x="218.3" y="159.3">G1</text>
<text x="218.3" y="161.8">G12</text>
<text x="246.4" y="158.9">AVCC</text>
<text x="283.8" y="158.9">CPU_VCC</text>
<text x="163.8" y="166.8">L15</text>
<text x="165" y="164.3">L3</text>
<text x="218.3" y="164.3">J12</text>
<text x="218.3" y="166.8">L12</text>
<text x="163.2" y="169.2">M13</text>
<text x="164.7" y="171.7">N9</text>
<text x="218.3" y="169.2">M4</text>
<text x="218.3" y="171.7">M9</text>
<text x="164.8" y="179.2">P6</text>
<text x="218.3" y="179.2">A2</text>
<text x="164.8" y="181.7">P8</text>
<text x="218.3" y="181.7">B2</text>
<text x="245.4" y="183.7">AVSS</text>
<text x="260.4" y="183.7">AVSS</text>
<text x="164.7" y="194.1">R6</text>
<text x="218.3" y="194.1">A1</text>
<text x="218.3" y="196.6">B3</text>
<text x="99.6" y="198.7">CPU_VCC</text>
<text x="129.4" y="207.4" transform="rotate(-90 129.4 207.4)">1</text>
<text x="139.4" y="207.4" transform="rotate(-90 139.4 207.4)">1</text>
<text x="149.3" y="207.4" transform="rotate(-90 149.3 207.4)">1</text>
<text x="164.8" y="204.1">P2</text>
<text x="218.3" y="204.1">F3</text>
<text x="234" y="207.4" transform="rotate(-90 234 207.4)">1</text>
<text x="241.5" y="206.2">AVSS</text>
<text x="129.4" y="215.9" transform="rotate(-90 129.4 215.9)">2</text>
<text x="139.4" y="215.9" transform="rotate(-90 139.4 215.9)">2</text>
<text x="149.3" y="215.9" transform="rotate(-90 149.3 215.9)">2</text>
<text x="234" y="215.9" transform="rotate(-90 234 215.9)">2</text>
<text x="19.9" y="216.1">CPU_VCC</text>
<text x="164.7" y="216.6">R2</text>
<text x="218.3" y="216.6">F4</text>
<text x="32.3" y="224.8" transform="rotate(-90 32.3 224.8)">1</text>
<text x="42.3" y="224.8" transform="rotate(-90 42.3 224.8)">1</text>
<text x="52.3" y="224.8" transform="rotate(-90 52.3 224.8)">1</text>
<text x="62.2" y="224.8" transform="rotate(-90 62.2 224.8)">1</text>
<text x="72.2" y="224.8" transform="rotate(-90 72.2 224.8)">1</text>
<text x="32.3" y="233.4" transform="rotate(-90 32.3 233.4)">2</text>
<text x="42.3" y="233.4" transform="rotate(-90 42.3 233.4)">2</text>
<text x="52.3" y="233.4" transform="rotate(-90 52.3 233.4)">2</text>
<text x="62.2" y="233.4" transform="rotate(-90 62.2 233.4)">2</text>
<text x="72.2" y="233.4" transform="rotate(-90 72.2 233.4)">2</text>
<text x="32.3" y="239.7" transform="rotate(-90 32.3 239.7)">1</text>
<text x="42.3" y="239.7" transform="rotate(-90 42.3 239.7)">1</text>
<text x="52.3" y="239.7" transform="rotate(-90 52.3 239.7)">1</text>
<text x="62.2" y="239.7" transform="rotate(-90 62.2 239.7)">1</text>
<text x="72.2" y="239.7" transform="rotate(-90 72.2 239.7)">1</text>
<text x="32.3" y="248.3" transform="rotate(-90 32.3 248.3)">2</text>
<text x="42.3" y="248.3" transform="rotate(-90 42.3 248.3)">2</text>
<text x="52.3" y="248.3" transform="rotate(-90 52.3 248.3)">2</text>
<text x="62.2" y="248.3" transform="rotate(-90 62.2 248.3)">2</text>
<text x="72.2" y="248.3" transform="rotate(-90 72.2 248.3)">2</text>
<text x="186.7" y="248.5">CPU_VCC</text>
<text x="206.6" y="248.5">CPU_VCC</text>
<text x="226.5" y="248.5">CPU_VCC</text>
<text x="246.4" y="248.5">CPU_VCC</text>
<text x="331.1" y="255.4">Title</text>
<text x="341" y="257.9">SOMDIMM-RX62N</text>
<text x="331.1" y="262.9">Size</text>
<text x="341" y="262.9">Document Number</text>
<text x="413.2" y="262.9">Rev</text>
<text x="338.5" y="265.4">P:\DK-TS-KIT\SOMDIMM-RX62N\SCH\SOMDIMM-RX62N_SCH_2.DSN</text>
<text x="415.7" y="265.4">2</text>
<text x="331.1" y="270.4">Date:</text>
<text x="344" y="270.4">Monday, August 08, 2011</text>
<text x="380.9" y="270.4">Sheet</text>
<text x="393.3" y="270.4">1</text>
<text x="400.8" y="270.4">of</text>
<text x="408.2" y="270.4">8</text>
</g>
<g font-size="2.2" fill="#000080">
<text x="138.2" y="26.9">U1A</text>
<text x="173" y="26.9">RX62N_BGA176</text>
<text x="46.6" y="33.4">10k</text>
<text x="62.2" y="34.4">10k</text>
<text x="69.7" y="34.4">10k</text>
<text x="77.2" y="34.4">10k</text>
<text x="120.7" y="33.1">TP1</text>
<text x="341" y="34.4">R5</text>
<text x="351" y="34.4">0R0 REV 2</text>
<text x="32.4" y="36.9">SW1</text>
<text x="47.3" y="36.9">R1</text>
<text x="62.2" y="36.9">R2</text>
<text x="69.7" y="37.4">R3</text>
<text x="77.2" y="37.4">R4</text>
<text x="286.3" y="41.9">R8</text>
<text x="293.7" y="41.9">4.7K</text>
<text x="341" y="44.4">R6</text>
<text x="348.5" y="44.4">1M,DNL</text>
<text x="375.9" y="44.4">R7</text>
<text x="383.3" y="44.4">1M</text>
<text x="120.7" y="51.8">TP2</text>
<text x="286.3" y="49.3">R9</text>
<text x="293.7" y="49.3">4.7K</text>
<text x="346" y="48.6">Y1</text>
<text x="378.4" y="49.3">Y2</text>
<text x="29.9" y="56.8">SW DIP-4-SMT</text>
<text x="98.3" y="56.8">R10</text>
<text x="108.3" y="56.8">4.7K</text>
<text x="341" y="59.3">C1</text>
<text x="343.5" y="56.8">32.768 KHZ</text>
<text x="360.9" y="59.3">C2</text>
<text x="373.4" y="59.3">C3</text>
<text x="374.4" y="57">12MHZ XTAL</text>
<text x="393.3" y="59.3">C4</text>
<text x="341" y="61.8">12PF</text>
<text x="360.9" y="61.8">12PF</text>
<text x="373.4" y="61.8">18PF</text>
<text x="393.3" y="61.8">18PF</text>
<text x="341" y="76.7">R83</text>
<text x="353.5" y="76.7">R84</text>
<text x="341" y="79.2">1K</text>
<text x="353.5" y="79.2">1K</text>
<text x="169.3" y="143.9">U1B</text>
<text x="204.1" y="143.9">RX62N_BGA176</text>
<text x="282" y="163.8">FB1</text>
<text x="242.2" y="173.8">C5</text>
<text x="257.1" y="173.8">C6</text>
<text x="273.8" y="171.3">BLM18AG102SN1D</text>
<text x="240" y="176.3">0.1UF</text>
<text x="254.9" y="176.3">0.1UF</text>
<text x="248.9" y="190.5">FB2</text>
<text x="122.7" y="201.2">FB3</text>
<text x="246.4" y="198.7">BLM18AG102SN1D</text>
<text x="104.6" y="208.6">BLM18AG102SN1D</text>
<text x="131.9" y="208.6">0.1UF</text>
<text x="141.9" y="208.6">.01UF</text>
<text x="151.8" y="208.6">.001UF</text>
<text x="236.5" y="208.6">0.1UF</text>
<text x="131.9" y="213.6">C7</text>
<text x="141.9" y="213.6">C8</text>
<text x="151.8" y="213.6">C9</text>
<text x="236.5" y="213.6">C10</text>
<text x="34.9" y="226.1">0.1UF</text>
<text x="44.8" y="226.1">0.1UF</text>
<text x="54.8" y="226.1">0.1UF</text>
<text x="64.7" y="226.1">0.1UF</text>
<text x="74.7" y="226.1">0.1UF</text>
<text x="34.9" y="231.1">C11</text>
<text x="44.8" y="231.1">C12</text>
<text x="54.8" y="231.1">C13</text>
<text x="64.7" y="231.1">C14</text>
<text x="74.7" y="231.1">C15</text>
<text x="34.9" y="246">C16</text>
<text x="34.9" y="241">0.1UF</text>
<text x="44.8" y="246">C17</text>
<text x="44.8" y="241">0.1UF</text>
<text x="54.8" y="246">C18</text>
<text x="54.8" y="241">0.1UF</text>
<text x="64.7" y="246">C19</text>
<text x="64.7" y="241">0.1UF</text>
<text x="74.7" y="246">C20</text>
<text x="74.7" y="241">0.1UF</text>
<text x="194.2" y="255.9">C56</text>
<text x="214.1" y="255.9">C57</text>
<text x="234" y="255.9">C58</text>
<text x="253.9" y="255.9">C59</text>
<text x="194.2" y="258.4">10UF,6.3V</text>
<text x="214.1" y="258.4">10UF,6.3V</text>
<text x="234" y="258.4">10UF,6.3V</text>
<text x="253.9" y="258.4">10UF,6.3V</text>
</g>
<g font-size="2.2" fill="#f00">
<text x="266.4" y="29.4">EXTAL</text>
<text x="95.8" y="30.7">[4,5,8] RESET_OUT</text>
<text x="266.4" y="31.9">XTAL</text>
<text x="358.5" y="31.9">RXTAL</text>
<text x="98.3" y="39.4">EMLE</text>
<text x="115.8" y="41.9">MD1</text>
<text x="266.4" y="39.4">OSC1</text>
<text x="266.4" y="36.9">OSC2</text>
<text x="115.8" y="46.8">MDE</text>
<text x="115.8" y="44.4">MD0</text>
<text x="266.4" y="44.4">CNVSS</text>
<text x="266.4" y="46.8">BSCANP</text>
<text x="299.2" y="58">GPIO59_USBH_PWRD</text>
<text x="299.2" y="55.3">GPIO60_USBD_UPLED [8]</text>
<text x="324.6" y="58">[8]</text>
<text x="299.2" y="63.3">GPIO78_ACC_IRQ [8]</text>
<text x="299.2" y="65.8">GPIO149_RX [8]</text>
<text x="299.2" y="60.8">GPIO69_TPIRQ [8]</text>
<text x="89.1" y="70.5">[3,6] MISOB-A</text>
<text x="299.5" y="68.3">GPIO150_TX [8]</text>
<text x="299.2" y="73">GPIO87_USBH_PPWR [8]</text>
<text x="299.2" y="75.5">GPIO98_USBD_VBUS [8]</text>
<text x="299.5" y="78">GPIO68_USBH_OVC [8]</text>
<text x="88.1" y="80.5">[7] Y_INPUT1</text>
<text x="88.1" y="82.9">[7] X_INPUT1</text>
<text x="299" y="80.5">GPIO61_USBD_CON [8]</text>
<text x="88.1" y="85.4">[7] Y_INPUT2</text>
<text x="88.1" y="87.9">[7] X_INPUT2</text>
<text x="299.5" y="87.9">P11_SCK2-A [8]</text>
<text x="361.4" y="87.9">GPIO74_SDA [8]</text>
<text x="88.9" y="95.4">[8] P41/AN1</text>
<text x="88.9" y="92.9">[8] P42/AN2</text>
<text x="88.9" y="90.4">[8] P43/AN3</text>
<text x="296.7" y="95.4">RSPCKB-A [3,6] SPI CLK</text>
<text x="299.2" y="90.4">GPIO80_RTC_IRQ [8]</text>
<text x="361.4" y="90.4">GPIO75_SCL [8]</text>
<text x="88.9" y="97.9">[8] P40/AN0</text>
<text x="296.7" y="97.9">MOSIB-A [3,6]</text>
<text x="299.7" y="100.6">P25_USB0_DPRPD_MTCLKB-A [8]</text>
<text x="299.2" y="105.3">MTIOC4A-A [6]</text>
<text x="89.1" y="110.3">[8] USBD_DP</text>
<text x="89.1" y="112.8">[8] USBD_DM</text>
<text x="299.7" y="108.1">P23_USB0_DPUPE-A [8]</text>
<text x="299.7" y="110.6">P22_USB0_DPRD_TMO0 [8]</text>
<text x="299.7" y="113.1">GPIO58_RXD [8]</text>
<text x="89.1" y="117.8">[8] USBH_DP</text>
<text x="299.5" y="115.5">GPIO57_TXD [8]</text>
<text x="89.1" y="120.3">[8] USBH_DM</text>
</g>
<g font-size="2.2" fill="#004080">
<text x="139.4" y="30.9">RES#</text>
<text x="139.4" y="33.4">WDTOVF#</text>
<text x="241.8" y="30.9">EXTAL</text>
<text x="243.3" y="33.4">XTAL</text>
<text x="139.4" y="40.9">EMLE</text>
<text x="241.1" y="40.9">XCOUT</text>
<text x="243.6" y="38.4">XCIN</text>
<text x="139.4" y="43.3">MD1</text>
<text x="139.4" y="45.8">MD0</text>
<text x="241.2" y="45.8">CNVSS</text>
<text x="139.4" y="48.3">MDE</text>
<text x="239.6" y="48.3">BSCANP</text>
<text x="139.4" y="58.3">P35/NMI</text>
<text x="222.4" y="55.8">P07/IRQ15-A/ADTRG0#-A</text>
<text x="225.6" y="58.3">P05/DA1/IRQ13-A/DA1</text>
<text x="139.4" y="65.7">P32/MTIOC0C/CTX0/IRQ2-A/PO10/RTCOUT/TxD6-B</text>
<text x="139.4" y="60.8">P34/MTIOC0A/PO12/TMCI3-B/SCK6-B/IRQ4-A</text>
<text x="139.4" y="63.2">P33/CRX0/MTIOC0D/PO11/RxD6-B/IRQ3-A</text>
<text x="217.3" y="63.2">P02/SCK6-A/IRQ10-A/TMCI1-A</text>
<text x="218.8" y="65.7">P01/RxD6-A/IRQ9-A/TMCI0-A</text>
<text x="225.6" y="60.8">P03/DA0/IRQ11-A/DA0</text>
<text x="139.4" y="68.2">P31/SSLB0-A</text>
<text x="139.4" y="70.7">P30/MISOB-A/USB1_DRPD/MTIOC4B-A/TMRI3-B/PO8/RxD1-A/IRQ0-A</text>
<text x="219.1" y="68.2">P00/TxD6-A/IRQ8-A/TMRI0-A</text>
<text x="150.1" y="75.7">P16/USB0_VBUS/USB0_OVRCURB/USB0_VBUSEN-B/MTIOC3C-A/TMO2/PO14/RxD3-A/IRQ6-B</text>
<text x="159.6" y="73.2">P17/USB1_VBUSEN-B/MTIOC3A/USB1_VBUS/USB1_OVRCURB/PO15/TxD3-A/IRQ7-B</text>
<text x="139.4" y="83.2">P46/IRQ14/AN6</text>
<text x="139.4" y="80.7">P47/AN7/IRQ15-B</text>
<text x="164.9" y="78.2">P15/USB1_OVRCURA/MTIOC0B/USB1_DPUPE-B/TMCI2-A/PO13/SCK3-A/IRQ5-B</text>
<text x="200.1" y="80.7">P14/USB0_OVRCURA/USB0_DPUPE-B/IRQ4-B</text>
<text x="204.4" y="83.2">P13/SDA0/TxD2-A/TMO3/IRQ3-B/ADTRG1#</text>
<text x="139.4" y="85.7">P45/IRQ13/AN5</text>
<text x="139.4" y="88.1">P44/AN4/IRQ12</text>
<text x="188.2" y="88.1">P11/SCK2-A/USB1_VBUSEN-A/MTIC5V-A/TMCI3-A/IRQ1-B</text>
<text x="201.4" y="85.7">P12/SCL0/RxD2-A/MTIC5U-A/TMCI1-B/IRQ2-B</text>
<text x="139.4" y="93.1">P42/IRQ10/AN2</text>
<text x="139.4" y="95.6">P41/AN1/IRQ9-B</text>
<text x="139.4" y="90.6">P43/AN3/IRQ11-B</text>
<text x="183.7" y="95.6">P27/RSPCKB-A/CS7#-C/USB1_EXICEN/MTIOC2B/PO7/SCK1-A</text>
<text x="197.8" y="90.6">P10/USB1_DPUPE-A/MTIC5W-A/TMRI3-A/IRQ0-B</text>
<text x="139.4" y="98.1">P40/AN0/IRQ8-B/AN0</text>
<text x="157.1" y="100.6">P25/USB0_DPRPD/MTCLKB-A/CS5#-C/EDACK1-B/MTIOC4C-A/PO5/RxD3-B/ADTRG0#-B</text>
<text x="194.2" y="98.1">P26/MOSIB-A/USB1_ID/MTIOC2A/TMO1/PO6/TxD1-A</text>
<text x="200.9" y="105.6">P24/USB0_VBUSEN-A/MTIOC4A-A/MTCLKA-A</text>
<text x="139.4" y="113">USB0_DM</text>
<text x="139.4" y="110.6">USB0_DP</text>
<text x="177.3" y="110.6">P22/USB0_DRPD/TMO0/EDREQ0-B/MTIOC3B-A/TCLKC-A/PO2/SCK0</text>
<text x="178.8" y="108.1">P23/USB0_DPUPE-A/EDACK0-B/MTIOC3D-A/TCLKD-A/PO3/TxD3-B</text>
<text x="191.1" y="113">P21/USB0_EXICEN/TMCI0-B/MTIOC1B/PO1/SCL1/RxD0</text>
<text x="139.4" y="118">USB1_DP</text>
<text x="197.3" y="115.5">P20/USB0_ID/MTIOC1A/TMRI0-B/PO0/SDA1/TxD0</text>
<text x="139.4" y="120.5">USB1_DM</text>
<text x="170.5" y="147.9">VCC</text>
<text x="210.8" y="147.9">VSS</text>
<text x="170.5" y="150.4">VCC</text>
<text x="170.5" y="152.9">VCC</text>
<text x="170.5" y="155.4">VCC</text>
<text x="210.8" y="150.4">VSS</text>
<text x="210.8" y="152.9">VSS</text>
<text x="210.8" y="155.4">VSS</text>
<text x="170.5" y="160.3">VCC</text>
<text x="170.5" y="157.8">VCC</text>
<text x="210.8" y="160.3">VSS</text>
<text x="210.8" y="157.8">VSS</text>
<text x="170.5" y="162.8">VCC</text>
<text x="170.5" y="165.3">VCC</text>
<text x="170.5" y="167.8">VCC</text>
<text x="210.8" y="162.8">VSS</text>
<text x="210.8" y="165.3">VSS</text>
<text x="210.8" y="167.8">VSS</text>
<text x="170.5" y="170.3">VCC</text>
<text x="170.5" y="172.8">VCC</text>
<text x="210.8" y="170.3">VSS</text>
<text x="210.8" y="172.8">VSS</text>
<text x="170.5" y="180.3">VCC_USB</text>
<text x="170.5" y="182.7">VCC_USB</text>
<text x="207.7" y="182.7">VREFH</text>
<text x="209.1" y="180.3">AVCC</text>
<text x="170.5" y="195.2">VSS_USB</text>
<text x="208.1" y="197.7">VREFL</text>
<text x="209.3" y="195.2">AVSS</text>
<text x="170.5" y="205.1">PLLVCC</text>
<text x="210.9" y="205.1">VCL</text>
<text x="170.5" y="217.6">PLLVSS</text>
<text x="210.8" y="217.6">VSS</text>
</g>
<g font-size="1.8">
<text x="44.3" y="1.8">5</text>
<text x="127.9" y="1.8">4</text>
<text x="211.6" y="1.8">3</text>
<text x="295.2" y="1.8">2</text>
<text x="378.8" y="1.8">1</text>
<text x=".6" y="37.7">D</text>
<text x="421.3" y="37.7">D</text>
<text x=".6" y="104.9">C</text>
<text x="421.3" y="104.9">C</text>
<text x=".6" y="172.1">B</text>
<text x="421.3" y="172.1">B</text>
<text x=".6" y="239.3">A</text>
<text x="421.3" y="239.3">A</text>
<text x="44.3" y="273.2">5</text>
<text x="127.9" y="273.2">4</text>
<text x="211.6" y="273.2">3</text>
<text x="295.2" y="273.2">2</text>
<text x="378.8" y="273.2">1</text>
</g>
</svg>
